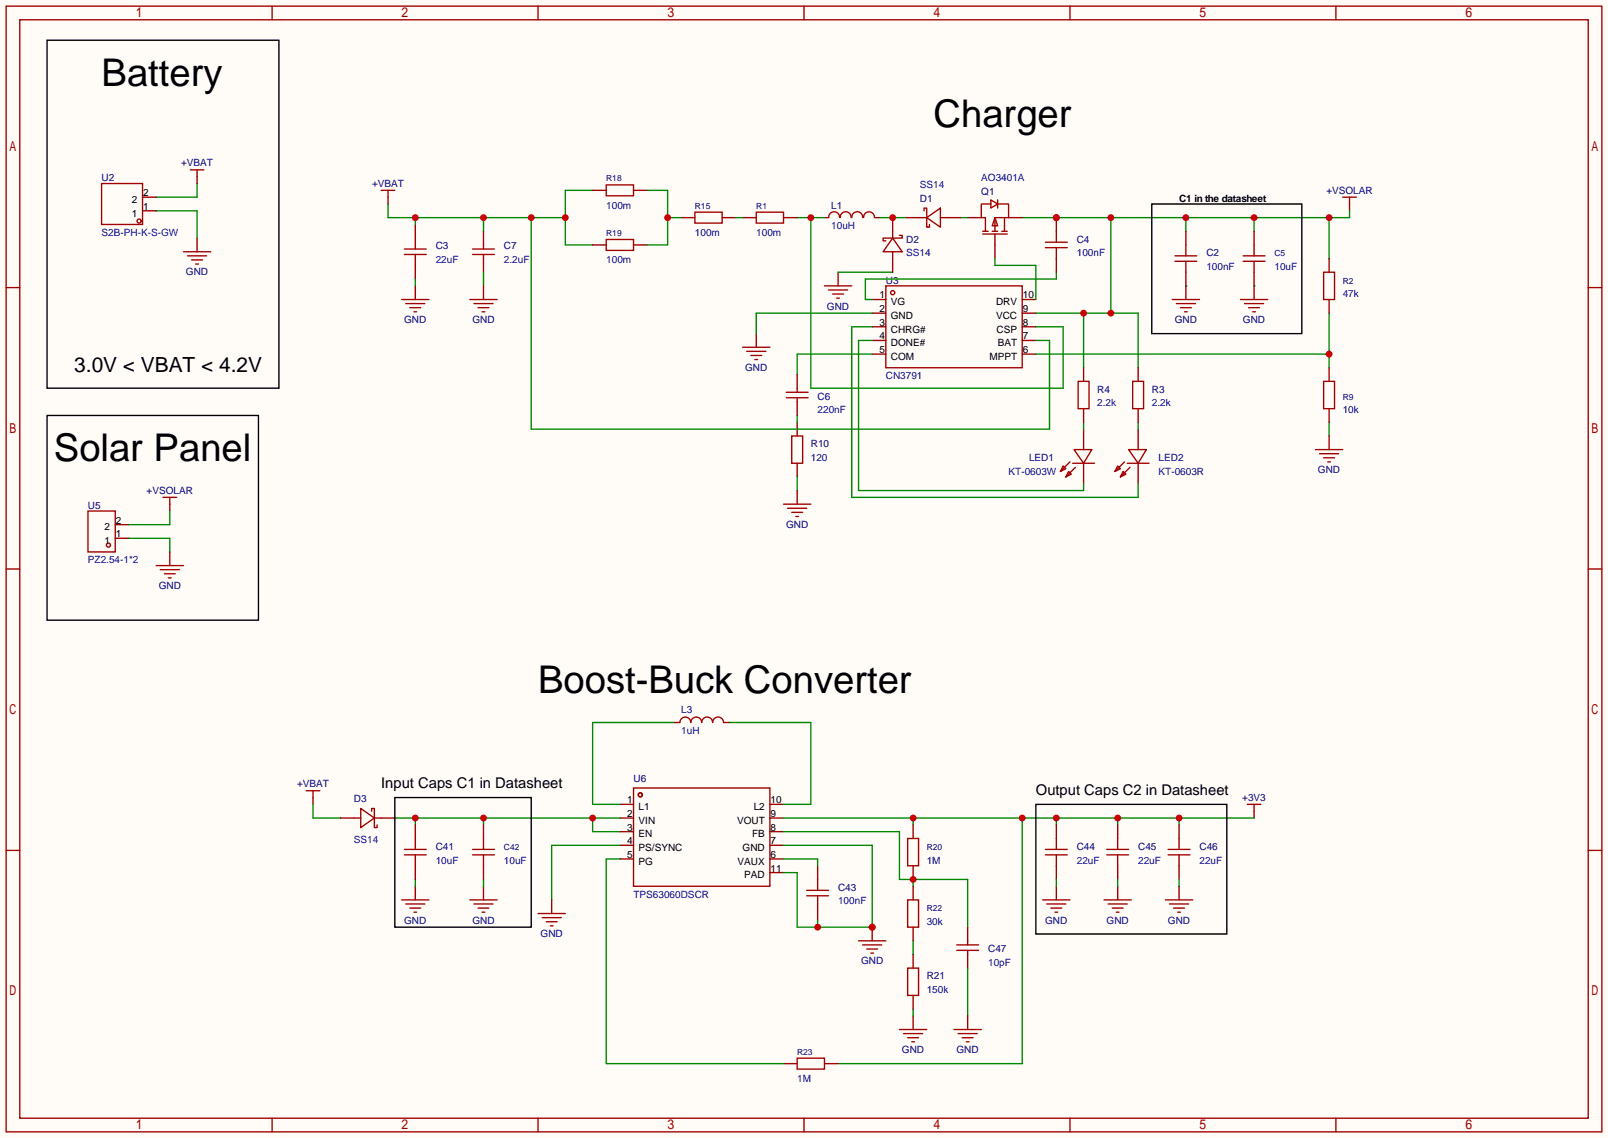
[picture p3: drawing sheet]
<svg xmlns="http://www.w3.org/2000/svg" width="299mm" height="212mm" viewBox="0 0 299 212" stroke-linecap="round" stroke-linejoin="round" font-family="sans-serif">
<path d="M0 0h299.5v211.8h-299.5z" fill="#fffcf7"/>
<g fill="none" stroke="#a10000" stroke-width=".25">
<path d="M1.1 1.1h297.2v209.6h-297.2zM3.7 3.7h292.1v204.5h-292.1zM50.7 1.1v2.6M100.2 1.1v2.6M149.7 1.1v2.6M199.3 1.1v2.6M248.8 1.1v2.6M18.9 34.2h7.6v7.6h-7.6zM250.1 36.7h2.5M251.3 36.7v1.3M1.1 53.5h2.6M165 53.2h25.4v15.3h-25.4z"/>
<path d="M295.8 53.5h2.5M30.4 92.6h2.5M31.6 92.6v1.3M1.1 105.9h2.6M295.8 105.9h2.5M1.1 158.3h2.6M232.3 149.7h2.5M233.6 149.7v1.3M295.8 158.3h2.5M50.7 208.2v2.5M100.2 208.2v2.5M149.7 208.2v2.5"/>
<path d="M199.3 208.2v2.5M248.8 208.2v2.5"/>
<circle cx="25.9" cy="41.1" r=".38"/>
<circle cx="166.2" cy="54.5" r=".38"/>
</g>
<path d="M8.8 7.5h43.1v64.8h-43.1z" fill="none" stroke="#000" stroke-width=".25"/>
<path d="M29.1 39.2h7.6v5.1M36.7 34.2v2.5h-7.6M247.5 58.3v10.2M192.9 65.9h54.6M247.5 78.6v2.6" fill="none" stroke="#008700" stroke-width=".25"/>
<g fill="none" stroke="#870000" stroke-width=".25">
<path d="M26.5 39.2h2.6M26.5 36.7h2.6M251.3 38v1.2M162.4 55.8h2.6M162.4 58.3h2.6M190.4 55.8h2.5M190.4 58.3h2.5M162.4 60.8h2.6M162.4 63.4h2.6M162.4 65.9h2.6M190.4 60.8h2.5M190.4 63.4h2.5"/>
<path d="M190.4 65.9h2.5M31.6 93.9v1.2M233.6 151v1.3"/>
</g>
<circle cx="247.5" cy="65.9" r=".63" fill="#c00"/>
<path d="M251.3 39.2v1.3h-60.9M192.9 58.3h19.1v10.2M201.8 58.3v10.2M206.9 40.5v17.8M220.9 40.5v2.6M233.6 40.5v2.6M247.5 40.5v7.6" fill="none" stroke="#008700" stroke-width=".25"/>
<g fill="#c00">
<circle cx="201.8" cy="58.3" r=".63"/>
<circle cx="206.9" cy="58.3" r=".63"/>
<circle cx="206.9" cy="40.5" r=".63"/>
<circle cx="220.9" cy="40.5" r=".63"/>
<circle cx="233.6" cy="40.5" r=".63"/>
<circle cx="247.5" cy="40.5" r=".63"/>
<circle cx="196.7" cy="40.5" r=".63"/>
</g>
<g fill="none" stroke="#870000" stroke-width=".25">
<path d="M77.3 41.8v2.5M77.3 49.4v2.5M77.3 53.2v2.6M180.2 40.5h2.6M185.3 45.6v2.5M187.8 40.5h2.6M220.9 53.2v2.6M140.8 62.1v2.5M148.5 78.6v2.6M201.8 79.9v3.8M212 79.9v3.8M148.5 86.2v2.6"/>
<path d="M148.5 91.3v2.6M201.8 86.2v3.8M212 86.2v3.8M247.5 81.2v2.5"/>
</g>
<g fill="none" stroke="#a10000" stroke-width=".25">
<path d="M184.5 37.2l1.3 .8-1.3 .7zM184.5 38h-1.7v2.5h.7v2.6M185.8 38h2v2.5h-2.5v2.6M185.8 37.2v1.5M74.8 55.8h5.1M75.3 47.4h4.1M75.3 46.4h4.1M75.6 56.5h3.5M76.3 57.3h2.1M77.1 58h.5M77.3 44.3v2.1M77.3 47.4v2"/>
<path d="M183 43.6h4.6M183 43.1h1M184.8 43.1h1M185.3 40.5l.5 1.5h-1zM185.3 43.6v2M186.6 43.1h1M187.1 40.5v2.6M218.3 55.8h5.1M219.1 56.5h3.5M219.8 57.3h2.1M220.6 58h.5M138.3 64.6h5.1"/>
<path d="M139.1 65.4h3.5M139.8 66.2h2.1M140.6 66.9h.5M145.9 93.9h5.1M146.7 94.6h3.5M147.4 81.2h2.1v5h-2.1zM147.4 95.4h2.1M148.2 96.1h.5M198 86.7l.5 .5-1 .6zM199 87.8l.5 .5-1 .5zM199.3 86l-1.8 1.8M199.8 86.2h4"/>
<path d="M200 83.7h3.3l-1.5 2.5zM200.3 87l-1.8 1.8M208.2 86.7l.5 .5-1.1 .6zM209.2 87.8l.5 .5-1 .5zM209.4 86l-1.8 1.8M209.9 86.2h4.1M210.2 83.7h3.3l-1.5 2.5zM210.4 87l-1.7 1.8M245 83.7h5.1M245.7 84.5h3.6M246.5 85.2h2M247.3 86h.5"/>
</g>
<g fill="none" stroke="#008700" stroke-width=".25">
<path d="M72.3 38v2.5h33M110.4 35.4h-5.1v10.2h5.1M77.3 40.5v1.3M77.3 51.9v1.3M90 40.5v2.6M98.9 40.5v39.4h96.6v-16.5h-2.6M162.4 58.3h-21.6v3.8M163.7 40.5h5.1M178.9 40.5h1.3M185.3 48.1v1.3h7.6v6.4M196.7 50.7v1.2h-35.5v3.9h1.2M148.5 77.3v1.3"/>
<path d="M162.4 65.9h-13.9v3.8M162.4 60.8h-3.8v31.8h53.4v-2.6M162.4 63.4h-2.5v27.9h41.9v-1.3M201.8 78.6v1.3M212 78.6v1.3M148.5 88.8v2.5"/>
</g>
<path d="M214.5 38h27.9v24.1h-27.9z" fill="none" stroke="#000" stroke-width=".25"/>
<g fill="#c00">
<circle cx="77.3" cy="40.5" r=".63"/>
<circle cx="90" cy="40.5" r=".63"/>
<circle cx="98.9" cy="40.5" r=".63"/>
<circle cx="105.3" cy="40.5" r=".63"/>
</g>
<g fill="none" stroke="#870000" stroke-width=".25">
<path d="M36.7 32.9v1.3M72.3 36.7v1.3M36.7 44.3v2.6M156.1 50.7v2.5M196.7 40.5v2.6M196.7 48.1v2.6M220.9 43.1v2.5M220.9 50.7v2.5M21.5 97.7h2.5M21.5 100.2h2.5M31.6 102.7v2.6M58.3 148.5v1.2"/>
<path d="M152.3 161.2v2.5M152.3 168.8v2.5"/>
</g>
<g fill="none" stroke="#a10000" stroke-width=".25">
<path d="M35.4 31.6h2.6M36.7 31.6v1.3M71 35.4h2.5M72.3 35.4v1.3M34.2 46.9h5M34.9 47.6h3.6M35.7 48.4h2M36.4 49.1h.6M153.5 53.2h5.1M154.3 54h3.6M155.1 54.7h2M155.8 55.5h.5"/>
<path d="M218.8 47.6h4.1M218.8 48.6h4.1M220.9 45.6v2M220.9 48.6v2.1M16.4 95.1h5.1v7.6h-5.1zM29.1 105.3h5.1M29.8 106h3.6M30.6 106.8h2M31.4 107.6h.5M57 147.2h2.6M58.3 147.2v1.3M150.2 166.8h4.1"/>
<path d="M150.2 165.7h4.1M152.3 163.7v2M152.3 166.8v2"/>
<circle cx="20.2" cy="101.5" r=".38"/>
</g>
<path d="M156.1 50.7h10.1M31.6 95.1v2.6h-7.6M24 100.2h7.6v2.5" fill="none" stroke="#008700" stroke-width=".25"/>
<path d="M8.8 77.3h39.3v38.1h-39.3z" fill="none" stroke="#000" stroke-width=".25"/>
<circle cx="196.7" cy="40.5" r=".63" fill="#c00"/>
<g fill="none" stroke="#a10000" stroke-width=".25">
<path d="M172.1 39.2v-.5h.5v3.6h.5v-.5M171.3 40.5h1.3M172.6 40.5l2.5-1.8v3.6zM175.1 40.5h1.3M194.7 46.1h4.1M194.7 45.1h4.1M196.7 43.1v2M196.7 46.1v2M231 55.8h5.1M231.5 48.6h4.1M231.5 47.6h4.1M231.8 56.5h3.5"/>
<path d="M232.5 57.3h2.1M233.3 58h.5M233.6 45.6v2M233.6 48.6v2.1M65.9 152.3h1.3M67.2 150.5l2.5 1.8-2.5 1.8zM69.2 151v-.5h.5v3.6h.5v-.6M69.7 152.3h1.3"/>
</g>
<path d="M220.9 53.2h.1M233.6 53.2h.1" fill="none" stroke="#008700" stroke-width=".25"/>
<path d="M166.2 40.5v2.6M166.2 48.1v2.6M168.8 40.5h2.5M176.4 40.5h2.5M233.6 43.1v2.5M233.6 50.7v5.1M63.4 152.3h2.5M71 152.3h2.5" fill="none" stroke="#870000" stroke-width=".25"/>
<circle cx="166.2" cy="40.5" r=".63" fill="#c00"/>
<path d="M154.3 40.5a1.01 1.01 0 0 1 1-1.1 1.01 1.01 0 0 1 1.1 1.1M156.5 40.5a1.01 1.01 0 0 1 1-1.1 1.01 1.01 0 0 1 1 1.1M158.6 40.5a1.01 1.01 0 0 1 1.1-1.1 1.01 1.01 0 0 1 1 1.1M160.8 40.5a1.01 1.01 0 0 1 1-1.1 1.01 1.01 0 0 1 1.1 1.1M166.2 44.3l1.8 2.6h-3.5zM166.2 43.1v1.2M166.2 46.9v1.2M167.5 43.8h.5v.5h-3.5v.5h.5M146.4 74h4.1M146.4 73h4.1M148.5 72.3v.7M148.5 74v.8" fill="none" stroke="#a10000" stroke-width=".25"/>
<path d="M153.5 40.5h.8M162.9 40.5h.8M148.5 69.7v2.6M148.5 74.8v2.5" fill="none" stroke="#870000" stroke-width=".25"/>
<path d="M148.5 40.5h5M151 40.5v31.8h47v-11.5h-5.1" fill="none" stroke="#008700" stroke-width=".25"/>
<circle cx="151" cy="40.5" r=".63" fill="#c00"/>
<path d="M110.4 35.4h2.5M118 35.4h2.5M110.4 45.6h2.5M118 45.6h2.5M126.9 40.5h2.5M134.5 40.5h2.5M138.3 40.5h2.5M145.9 40.5h2.6" fill="none" stroke="#870000" stroke-width=".25"/>
<path d="M112.9 34.4h5.1v2h-5.1zM129.4 39.5h5.1v2h-5.1zM140.8 39.5h5.1v2h-5.1zM112.9 44.6h5.1v2h-5.1z" fill="none" stroke="#a10000" stroke-width=".25"/>
<path d="M120.5 35.4h3.8v10.2h-3.8M124.3 40.5h2.6M137 40.5h1.3" fill="none" stroke="#008700" stroke-width=".25"/>
<circle cx="124.3" cy="40.5" r=".63" fill="#c00"/>
<g fill="none" stroke="#870000" stroke-width=".25">
<path d="M90 43.1v2.5M90 48.1v2.6M90 53.2v2.6M247.5 48.1v2.6M247.5 55.8v2.5M201.8 68.5v2.5M201.8 76.1v2.5M212 68.5v2.5M212 76.1v2.5M247.5 68.5v2.5M247.5 76.1v2.5M115.4 149.7h2.6"/>
<path d="M115.4 152.3h2.6M115.4 154.8h2.6M115.4 157.4h2.6M115.4 159.9h2.6M143.4 149.7h2.5M143.4 152.3h2.5M143.4 154.8h2.5M143.4 157.4h2.5M143.4 159.9h2.5M143.4 162.4h2.5"/>
</g>
<g fill="none" stroke="#a10000" stroke-width=".25">
<path d="M87.5 55.8h5.1M88 47.4h4.1M88 46.4h4.1M88.3 56.5h3.5M89 57.3h2.1M89.8 58h.5M90 45.6v.8M90 47.4v.7M246.5 50.7h2v5.1h-2zM200.8 71h2v5.1h-2zM210.9 71h2.1v5.1h-2.1zM246.5 71h2v5.1h-2z"/>
<path d="M118 146.7h25.4v18.3h-25.4z"/>
<circle cx="119.3" cy="148" r=".38"/>
</g>
<path d="M90 50.7v2.5M125.6 134.5h-15.2v15.2h5M135.8 134.5h15.2v15.2h-5.1M73.5 152.3h41.9M77.3 152.3v1.2M90 152.3v1.2M110.4 152.3v2.5h5" fill="none" stroke="#008700" stroke-width=".25"/>
<g fill="#c00">
<circle cx="110.4" cy="152.3" r=".63"/>
<circle cx="90" cy="152.3" r=".63"/>
<circle cx="77.3" cy="152.3" r=".63"/>
</g>
<path d="M58.3 149.7v2.6h5.1M145.9 159.9h6.4v1.3M145.9 157.4h16.5v15.2h-13.9v-10.2h-2.6M77.3 163.7v1.3M90 163.7v1.3M152.3 171.3v1.3" fill="none" stroke="#008700" stroke-width=".25"/>
<path d="M77.3 165v2.5M90 165v2.5" fill="none" stroke="#870000" stroke-width=".25"/>
<path d="M74.8 167.5h5.1M75.6 168.3h3.5M76.3 169h2.1M77.1 169.8h.5M87.5 167.5h5.1M88.3 168.3h3.5M89 169h2.1M89.8 169.8h.5" fill="none" stroke="#a10000" stroke-width=".25"/>
<g fill="#c00">
<circle cx="152.3" cy="172.6" r=".63"/>
<circle cx="162.4" cy="172.6" r=".63"/>
</g>
<path d="M115.4 157.4h-12.7v10.1M145.9 152.3h87.7M170.1 152.3v1.2M190.4 152.3v45.7h-34.3M196.7 152.3v1.2M208.2 152.3v1.2M219.6 152.3v1.2" fill="none" stroke="#008700" stroke-width=".25"/>
<path d="M102.7 167.5v2.6" fill="none" stroke="#870000" stroke-width=".25"/>
<path d="M100.2 170.1h5.1M101 170.8h3.5M101.7 171.6h2.1M102.5 172.3h.5" fill="none" stroke="#a10000" stroke-width=".25"/>
<g fill="#c00">
<circle cx="170.1" cy="152.3" r=".63"/>
<circle cx="190.4" cy="152.3" r=".63"/>
<circle cx="196.7" cy="152.3" r=".63"/>
<circle cx="208.2" cy="152.3" r=".63"/>
<circle cx="219.6" cy="152.3" r=".63"/>
</g>
<path d="M170.1 153.5v2.6M170.1 161.2v2.5M145.9 198h2.6M153.5 198h2.6" fill="none" stroke="#870000" stroke-width=".25"/>
<path d="M169 156.1h2.1v5.1h-2.1zM148.5 197h5v2h-5z" fill="none" stroke="#a10000" stroke-width=".25"/>
<path d="M145.9 154.8h21.6v8.9h12.7v8.9M170.1 163.7v1.3" fill="none" stroke="#008700" stroke-width=".25"/>
<circle cx="170.1" cy="163.7" r=".63" fill="#c00"/>
<g fill="none" stroke="#a10000" stroke-width=".25">
<path d="M75.3 158.1h4.1M75.3 159.1h4.1M77.3 156.1v2M77.3 159.1v2.1M88 158.1h4.1M88 159.1h4.1M90 156.1v2M90 159.1v2.1M194.7 158.1h4.1M194.7 159.1h4.1M196.7 156.1v2M196.7 159.1v2.1"/>
<path d="M206.1 158.1h4.1M206.1 159.1h4.1M208.2 156.1v2M208.2 159.1v2.1M217.6 158.1h4M217.6 159.1h4M219.6 156.1v2M219.6 159.1v2.1M178.2 176.9h4M178.2 175.9h4M180.2 175.1v.8M180.2 176.9v.8"/>
<path d="M194.2 167.5h5.1M194.9 168.3h3.6M195.7 169h2M196.5 169.8h.5M205.6 167.5h5.1M206.4 168.3h3.5M207.1 169h2.1M207.9 169.8h.5M217 167.5h5.1M217.8 168.3h3.6M218.6 169h2M219.3 169.8h.5"/>
<path d="M167.5 191.6h5.1M168.3 192.4h3.5M169 193.2h2.1M169.8 193.9h.5M177.7 191.6h5.1M178.4 192.4h3.6M179.2 193.2h2M180 193.9h.5"/>
</g>
<g fill="none" stroke="#870000" stroke-width=".25">
<path d="M77.3 153.5v2.6M90 153.5v2.6M196.7 153.5v2.6M208.2 153.5v2.6M219.6 153.5v2.6M77.3 161.2v2.5M90 161.2v2.5M162.4 172.6v2.5M180.2 172.6v2.5M180.2 177.7v2.5M196.7 161.2v2.5M196.7 165v2.5"/>
<path d="M208.2 161.2v2.5M208.2 165v2.5M219.6 161.2v2.5M219.6 165v2.5M170.1 189.1v2.5M180.2 189.1v2.5"/>
</g>
<path d="M115.4 159.9h-2.5v38.1h33M170.1 175.1v2.6M196.7 163.7v1.3M208.2 163.7v1.3M219.6 163.7v1.3M170.1 187.8v1.3M180.2 180.2v8.9" fill="none" stroke="#008700" stroke-width=".25"/>
<path d="M73.5 148.5h25.4v24.1h-25.4zM192.9 149.7h35.6v24.2h-35.6z" fill="none" stroke="#000" stroke-width=".25"/>
<circle cx="162.4" cy="172.6" r=".63" fill="#c00"/>
<path d="M126.6 134.5a1.02 1.02 0 0 1 1-1 1.02 1.02 0 0 1 1.1 1 1.02 1.02 0 0 1 1-1 1.02 1.02 0 0 1 1 1 1.02 1.02 0 0 1 1-1 1.02 1.02 0 0 1 1 1 1.02 1.02 0 0 1 1-1 1.02 1.02 0 0 1 1 1M159.9 175.1h5.1M160.7 175.9h3.5M161.4 176.7h2M162.2 177.4h.5M169 167.5h2.1v5.1h-2.1zM169 180.2h2.1v5.1h-2.1z" fill="none" stroke="#a10000" stroke-width=".25"/>
<path d="M125.6 134.5h1M134.7 134.5h1.1M170.1 165v2.5M170.1 172.6v2.5M170.1 177.7v2.5M170.1 185.3v2.5" fill="none" stroke="#870000" stroke-width=".25"/>
<g font-size="7.1">
<text x="18.9" y="16">Battery</text>
<text x="173.9" y="23.6">Charger</text>
<text x="10" y="85.8">Solar Panel</text>
<text x="100.2" y="129">Boost-Buck Converter</text>
</g>
<text font-size="3.9" x="13.8" y="69.3">3.0V &lt; VBAT &lt; 4.2V</text>
<g font-size="2.8">
<text x="71" y="146.8">Input Caps C1 in Datasheet</text>
<text x="192.9" y="148">Output Caps C2 in Datasheet</text>
</g>
<g font-size="1.9" fill="#000080">
<text x="18.9" y="33.7">U2</text>
<text x="33.7" y="30.9">+VBAT</text>
<text x="69.3" y="34.8">+VBAT</text>
<text x="154.8" y="38.8">L1</text>
<text x="171.3" y="37.5">D1</text>
<text x="182.8" y="36.3">Q1</text>
<text x="247" y="36">+VSOLAR</text>
<text x="81.2" y="46.4">C3</text>
<text x="93.9" y="46.4">C7</text>
<text x="168.8" y="45.2">D2</text>
<text x="200.5" y="45.2">C4</text>
<text x="224.7" y="47.7">C2</text>
<text x="34.6" y="51.3">GND</text>
<text x="165" y="52.8">U3</text>
<text x="154" y="57.6">GND</text>
<text x="75.3" y="60.2">GND</text>
<text x="88" y="60.2">GND</text>
<text x="218.8" y="60.2">GND</text>
<text x="231.5" y="60.2">GND</text>
<text x="138.8" y="69">GND</text>
<text x="152.3" y="74.4">C6</text>
<text x="204.3" y="73.1">R4</text>
<text x="214.5" y="73.1">R3</text>
<text x="151" y="83.3">R10</text>
<text x="191.6" y="85.8">LED1</text>
<text x="215.8" y="85.8">LED2</text>
<text x="245.5" y="88.1">GND</text>
<text x="16.4" y="94.7">U5</text>
<text x="27.3" y="91.9">+VSOLAR</text>
<text x="146.4" y="98.3">GND</text>
<text x="29.6" y="109.7">GND</text>
<text x="126.9" y="132.8">L3</text>
<text x="55.3" y="146.5">+VBAT</text>
<text x="65.9" y="149.3">D3</text>
<text x="118" y="145.5">U6</text>
<text x="231.4" y="149.1">+3V3</text>
<text x="81.2" y="158.2">C41</text>
<text x="200.5" y="158.2">C44</text>
<text x="212" y="158.2">C45</text>
<text x="223.4" y="158.2">C46</text>
<text x="156.1" y="165.8">C43</text>
<text x="75.3" y="171.9">GND</text>
<text x="88" y="171.9">GND</text>
<text x="194.7" y="171.9">GND</text>
<text x="206.1" y="171.9">GND</text>
<text x="217.5" y="171.9">GND</text>
<text x="100.7" y="174.5">GND</text>
<text x="160.4" y="179.5">GND</text>
<text x="184" y="177.2">C47</text>
<text x="172.6" y="182.3">R21</text>
<text x="168" y="196">GND</text>
<text x="178.1" y="196">GND</text>
</g>
<g font-size="1.9" fill="#00f">
<text x="171.3" y="35">SS14</text>
<text x="182.8" y="33.7">AO3401A</text>
<text x="112.9" y="38.8">100m</text>
<text x="18.9" y="43.9">S2B-PH-K-S-GW</text>
<text x="129.4" y="43.9">100m</text>
<text x="140.8" y="43.9">100m</text>
<text x="154.8" y="42.6">10uH</text>
<text x="168.8" y="47.7">SS14</text>
<text x="200.5" y="47.7">100nF</text>
<text x="81.2" y="49">22uF</text>
<text x="93.9" y="49">2.2uF</text>
<text x="112.9" y="49">100m</text>
<text x="224.7" y="50.2">100nF</text>
<text x="237.4" y="50.2">10uF</text>
<text x="250.1" y="55.3">47k</text>
<text x="165" y="70.6">CN3791</text>
<text x="152.3" y="76.9">220nF</text>
<text x="204.3" y="75.6">2.2k</text>
<text x="214.5" y="75.6">2.2k</text>
<text x="250.1" y="76.9">10k</text>
<text x="151" y="85.8">120</text>
<text x="187.8" y="88.3">KT-0603W</text>
<text x="215.8" y="88.3">KT-0603R</text>
<text x="16.4" y="104.9">PZ2.54-1*2</text>
<text x="126.9" y="136.6">1uH</text>
<text x="65.9" y="156.9">SS14</text>
<text x="81.2" y="160.7">10uF</text>
<text x="93.9" y="160.7">10uF</text>
<text x="172.6" y="160.7">1M</text>
<text x="200.5" y="160.7">22uF</text>
<text x="212" y="160.7">22uF</text>
<text x="223.4" y="160.7">22uF</text>
<text x="118" y="167.1">TPS63060DSCR</text>
<text x="156.1" y="168.4">100nF</text>
<text x="172.6" y="172.2">30k</text>
<text x="184" y="179.8">10pF</text>
<text x="172.6" y="184.9">150k</text>
<text x="148.5" y="201.4">1M</text>
</g>
<g font-size="1.9">
<text x="24.6" y="40.3">1</text>
<text x="24.6" y="37.8">2</text>
<text x="26.7" y="39.1">1</text>
<text x="26.7" y="36.5">2</text>
<text x="219.6" y="37.5">C1 in the datasheet</text>
<text x="163.8" y="55.6">1</text>
<text x="163.8" y="58.1">2</text>
<text x="165.9" y="56.8">VG</text>
<text x="165.9" y="59.4">GND</text>
<text x="185.5" y="59.4">VCC</text>
<text x="185.5" y="56.8">DRV</text>
<text x="190.5" y="58.1">9</text>
<text x="190.5" y="55.6">10</text>
<text x="163.8" y="60.6">3</text>
<text x="163.8" y="63.2">4</text>
<text x="163.8" y="65.7">5</text>
<text x="165.9" y="61.9">CHRG#</text>
<text x="165.9" y="64.5">DONE#</text>
<text x="185.6" y="61.9">CSP</text>
<text x="185.8" y="64.5">BAT</text>
<text x="190.5" y="65.7">6</text>
<text x="190.5" y="63.2">7</text>
<text x="190.5" y="60.6">8</text>
<text x="165.9" y="67">COM</text>
<text x="184.3" y="67">MPPT</text>
<text x="19.5" y="101.3">1</text>
<text x="19.5" y="98.7">2</text>
<text x="21.6" y="100">1</text>
<text x="21.6" y="97.5">2</text>
<text x="116.8" y="149.5">1</text>
<text x="143.5" y="149.5">10</text>
<text x="116.8" y="152.1">2</text>
<text x="116.8" y="154.6">3</text>
<text x="118.9" y="150.8">L1</text>
<text x="118.9" y="153.4">VIN</text>
<text x="118.9" y="155.9">EN</text>
<text x="137.3" y="153.4">VOUT</text>
<text x="140.1" y="155.9">FB</text>
<text x="140.4" y="150.8">L2</text>
<text x="143.5" y="154.6">8</text>
<text x="143.5" y="152.1">9</text>
<text x="116.8" y="157.2">4</text>
<text x="116.8" y="159.7">5</text>
<text x="118.9" y="158.4">PS/SYNC</text>
<text x="118.9" y="161">PG</text>
<text x="137.4" y="161">VAUX</text>
<text x="138.3" y="158.4">GND</text>
<text x="143.5" y="159.7">6</text>
<text x="143.5" y="157.2">7</text>
<text x="138.6" y="163.5">PAD</text>
<text x="143.5" y="162.2">11</text>
</g>
<g font-size="1.6" fill="#000080">
<text x="112.9" y="33.7">R18</text>
<text x="129.4" y="38.8">R15</text>
<text x="140.8" y="38.8">R1</text>
<text x="112.9" y="43.9">R19</text>
<text x="237.4" y="47.7">C5</text>
<text x="250.1" y="52.8">R2</text>
<text x="250.1" y="74.4">R9</text>
<text x="93.9" y="158.2">C42</text>
<text x="172.6" y="158.2">R20</text>
<text x="172.6" y="169.6">R22</text>
<text x="148.5" y="196.3">R23</text>
</g>
</svg>
